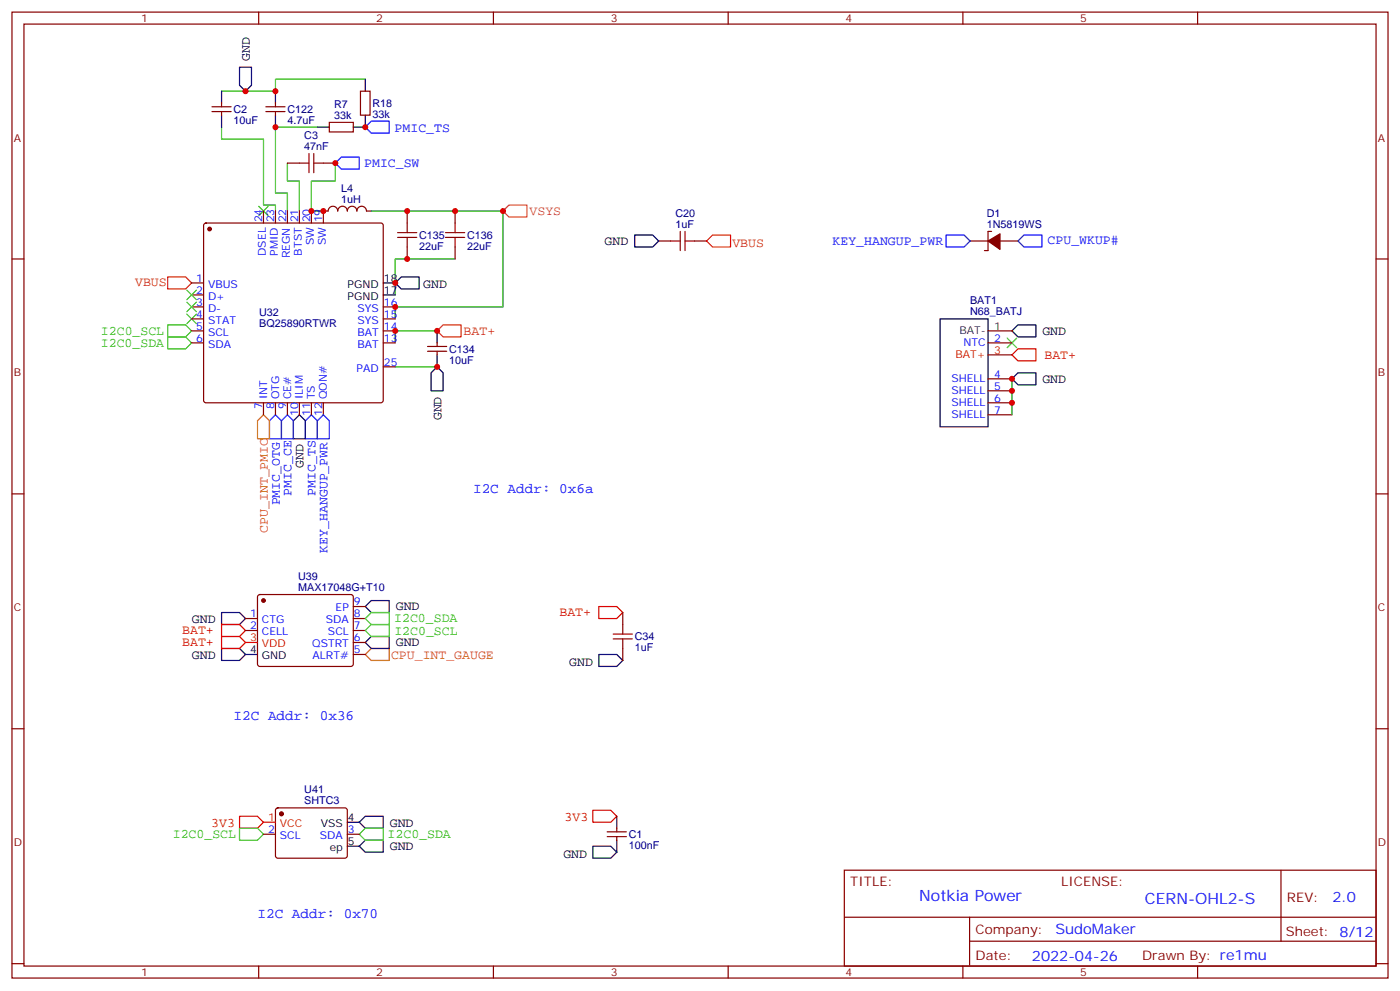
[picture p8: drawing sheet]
<svg xmlns="http://www.w3.org/2000/svg" width="412mm" height="292mm" viewBox="0 0 412 292" stroke-linecap="round" stroke-linejoin="round" font-family="sans-serif">
<g fill="none" stroke="#870000" stroke-width=".35">
<path d="M3.5 3.6h405.4v284.3h-405.4zM7.1 7.1h398.2v277.3h-398.2zM76.2 3.6v3.5M145.3 3.6v3.5M214.5 3.6v3.5M283.6 3.6v3.5M352.8 3.6v3.5M62.4 32.8h5.7M62.4 31.4h5.7M65.3 30.4v1M65.3 32.8v1.1M78.3 32.8h5.7"/>
<path d="M78.3 31.4h5.7M81.1 30.4v1M81.1 32.8v1.1M97 36h7.1v2.8h-7.1zM106.2 26.8h2.8v7.1h-2.8zM84.7 48h3.5M95.2 48h3.6M3.5 76.2h3.6M60.2 65.9l.5-.2h51.5l.5 .2 .2 .5v51.5l-.2 .5-.5 .2h-51.5l-.5-.3-.2-.4v-51.5zM77.6 62.1v3.6M81.1 62.1v3.6M84.7 62.1v3.6"/>
<path d="M88.2 62.1v3.6M91.7 62.1v3.6M96.7 62.1a1.41 1.41 0 0 1 1.4-1.4 1.41 1.41 0 0 1 1.4 1.4M96.7 62.1h-1.5v3.6M99.5 62.1a1.41 1.41 0 0 1 1.4-1.4 1.41 1.41 0 0 1 1.4 1.4M102.3 62.1a1.41 1.41 0 0 1 1.4-1.4 1.41 1.41 0 0 1 1.4 1.4M105.1 62.1a1.41 1.41 0 0 1 1.4-1.4 1.41 1.41 0 0 1 1.4 1.4h1.5M119.9 62.1v3.6M119.9 72.7v3.5M134.1 62.1v3.6M134.1 72.7v3.5M194 70.9h3.6"/>
<path d="M204.6 70.9h3.5M285.8 70.9h5.2M292.1 68.1h-1.1v5.7h-1M294.6 70.9h5.3M405.3 76.2h3.6M56.4 83.3h3.6M56.4 86.8h3.6M56.4 90.3h3.6M56.4 93.9h3.6M56.4 97.4h3.6M112.9 90.3h3.5M112.9 93.9h3.5"/>
<path d="M112.9 97.4h3.5M291 97.4h7.1M56.4 100.9h3.6M77.6 118.6v3.5M81.1 118.6v3.5M84.7 118.6v3.5M88.2 118.6v3.5M91.7 118.6v3.5M95.2 118.6v3.5M112.9 100.9h3.5M112.9 108h3.5M125.9 103.4h5.7"/>
<path d="M125.9 102h5.7M128.8 100.9v1.1M128.8 103.4v1.1M291 100.9h7.1M291 104.5h7.1M291 111.5h7.1M291 115h7.1M291 118.6h7.1M291 122.1h7.1M3.5 145.4h3.6M405.3 145.4h3.6M76.1 175.2l.5-.2h26.8l.5 .2 .2 .5-.1 20-.6 .5-27.1-.1-.5-.6v-19.8z"/>
<path d="M104.1 178.5h3.5M72.3 182.1h3.5M72.3 185.6h3.5M104.1 182.1h3.5M104.1 185.6h3.5M104.1 192.7h3.5M104.1 189.1h3.5M183.4 180.3v3.5M183.4 190.9v3.5M3.5 214.5h3.6M405.3 214.5h3.6M81.4 238l.4-.2h19.8l.5 .2 .2 .5-.1 13.7-.6 .4h-20l-.5-.7v-13.4z"/>
<path d="M77.6 245.6h3.5M102.3 245.6h3.5M178.9 246.3h5.6M178.9 244.9h5.6M181.7 243.8v1.1M181.7 246.3v1M248.7 256.2h156.6v28.2h-156.6zM377.3 256.2v20.9M248.7 270h156.5M285.6 277.1h119.6M285.6 270v14.1M3.5 283.7h3.6"/>
<path d="M76.2 284.4v3.5M145.3 284.4v3.5M214.5 284.4v3.5M283.6 284.4v3.5M352.8 284.4v3.5M405.3 283.7h3.6"/>
</g>
<g fill="none" stroke="#000" stroke-width=".35">
<path d="M70.6 19.8h3.5v5.3l-1.8 1.7-1.7-1.7zM65.3 26.8v3.6M65.3 33.9v3.5M81.1 26.8v3.6M81.1 33.9v3.5M93.5 37.4h3.5M107.6 33.9v3.5h-3.5M107.6 23.3v3.5M187 69.2h5.3l1.7 1.7-1.7 1.8h-5.3zM112.9 86.8h3.5M112.9 83.3h3.5M118.2 81.5h5.3v3.6h-5.3l-1.8-1.8z"/>
<path d="M128.8 97.4v3.5M276.9 93.9h14.1v31.7h-14.1zM299.9 95.6h5.3v3.6h-5.3l-1.8-1.8zM128.8 108l1.7 1.7v5.3h-3.5v-5.3zM128.8 104.5v3.5M298.1 111.5l1.8-1.8h5.3v3.6h-5.3zM86.4 123.9l1.8-1.8 1.8 1.8v5.3h-3.6zM109.4 176.8h5.3v3.5h-5.3l-1.8-1.8zM65.3 180.3h5.3l1.7 1.8-1.7 1.7h-5.3zM65.3 190.9h5.3l1.7 1.8-1.7 1.7h-5.3zM72.3 192.7h3.5M107.6 189.1l1.8-1.7h5.3v3.5h-5.3z"/>
<path d="M176.4 192.7h5.3l1.7 1.7-1.7 1.8h-5.3zM102.3 242h3.5M102.3 249.1h3.5M105.8 249.1l1.8-1.8h5.3v3.6h-5.3zM105.8 242l1.8-1.7h5.3v3.5h-5.3zM174.6 249.1h5.3l1.8 1.8-1.8 1.7h-5.3zM181.7 240.3v3.5M181.7 247.3v3.6"/>
</g>
<path d="M76.2 60.7l2.8 2.8M79 60.7l-2.8 2.8M55 92.5l2.9 2.8M55 85.4l2.9 2.8M55 88.9l2.9 2.9M57.9 92.5l-2.9 2.8M57.9 85.4l-2.9 2.8M57.9 88.9l-2.9 2.9M296.7 99.5l2.8 2.8M299.5 99.5l-2.8 2.8" fill="none" stroke="#3c3" stroke-width=".35"/>
<path d="M209.9 69.2h5.3v3.5h-5.3l-1.8-1.8zM49.4 81.5h5.3l1.7 1.8-1.7 1.8h-5.3zM130.5 95.6h5.3v3.6h-5.3l-1.7-1.8z" fill="none" stroke="#c30" stroke-width=".35"/>
<path d="M107.6 37.4l1.8-1.7h5.3v3.5h-5.3zM100.5 46.2h5.3v3.6h-5.3l-1.7-1.8zM278.7 69.2h5.3l1.8 1.7-1.8 1.8h-5.3zM299.9 70.9l1.7-1.7h5.3v3.5h-5.3zM79.4 123.9l1.7-1.8 1.8 1.8v5.3h-3.5zM82.9 123.9l1.8-1.8 1.7 1.8v5.3h-3.5zM90 123.9l1.7-1.8 1.8 1.8v5.3h-3.5zM95.2 122.1l1.8 1.8v5.3h-3.5v-5.3z" fill="none" stroke="#00f" stroke-width=".35"/>
<path d="M75.8 123.9l1.8-1.8 1.8 1.8v5.3h-3.6zM109.4 190.9h5.3v3.5h-5.3l-1.8-1.7z" fill="none" stroke="#c60" stroke-width=".35"/>
<path d="M49.4 99.2h5.3l1.7 1.7-1.7 1.8h-5.3zM49.4 95.6h5.3l1.7 1.8-1.7 1.8h-5.3zM109.4 183.8h5.3v3.6h-5.3l-1.8-1.8zM109.4 180.3h5.3v3.5h-5.3l-1.8-1.7zM70.6 243.8h5.2l1.8 1.8-1.8 1.7h-5.2zM107.6 243.8h5.3v3.5h-5.3l-1.8-1.7z" fill="none" stroke="#3c0" stroke-width=".35"/>
<path d="M65.3 37.4v3.6h12.3v19.4h3.5v1.7M93.5 37.4h-12.4v19.4h3.6v5.3M107.6 23.3h-26.5v3.5h-15.8M84.7 48v5.3h3.5v8.8M98.8 48v5.3h-7.1v8.8h3.5M109.4 62.1h38.8v28.2h-31.8v3.6M134.1 76.2h-17.7v10.6M128.8 97.4h-12.4v3.5M116.4 108h12.4M298.1 111.5v10.6" fill="none" stroke="#008700" stroke-width=".35"/>
<g fill="none" stroke="#a10000" stroke-width=".35">
<path d="M88.2 48h2.8M91 45.2v5.6M92.4 48h2.8M92.4 45.2v5.6M117.1 68.5h5.7M117.1 69.9h5.7M119.9 65.7v2.8M119.9 69.9v2.8M131.2 68.5h5.7M131.2 69.9h5.7M134.1 65.7v2.8M134.1 69.9v2.8"/>
<path d="M197.6 70.9h2.8M200.4 68.1v5.7M201.8 70.9h2.8M201.8 68.1v5.7M180.6 188.1h5.7M180.6 186.7h5.7M183.4 183.8v2.9M183.4 188.1v2.8"/>
</g>
<path d="M148.2 62.1l1.7-1.7h5.3v3.5h-5.3z" fill="none" stroke="#f06" stroke-width=".35"/>
<g fill="#870000" stroke="#870000" stroke-width=".35">
<path d="M291 70.9l3.6-2.1v4.6z"/>
<circle cx="61.7" cy="67.4" r=".53"/>
<circle cx="77.6" cy="176.8" r=".53"/>
<circle cx="82.9" cy="239.6" r=".53"/>
</g>
<path d="M298.1 104.5l1.8-1.8h5.3v3.5h-5.3zM176.4 178.5h5.3l1.7 1.8-1.7 1.8h-5.3zM65.3 187.4h5.3l1.7 1.7-1.7 1.8h-5.3zM65.3 183.8h5.3l1.7 1.8-1.7 1.8h-5.3zM72.3 189.1h3.5M174.6 238.5h5.3l1.8 1.8-1.8 1.7h-5.3zM70.6 240.3h5.2l1.8 1.7-1.8 1.8h-5.2zM77.6 242h3.5" fill="none" stroke="#f00" stroke-width=".35"/>
<g fill="#c00">
<circle cx="128.8" cy="97.4" r=".88"/>
<circle cx="128.8" cy="108" r=".88"/>
<circle cx="148.2" cy="62.1" r=".88"/>
<circle cx="134.1" cy="62.1" r=".88"/>
<circle cx="95.3" cy="62.1" r=".88"/>
<circle cx="72.3" cy="26.8" r=".88"/>
<circle cx="119.9" cy="76.2" r=".88"/>
<circle cx="119.9" cy="62.1" r=".88"/>
<circle cx="81.1" cy="26.8" r=".88"/>
<circle cx="81.1" cy="37.4" r=".88"/>
<circle cx="116.4" cy="90.3" r=".88"/>
<circle cx="91.7" cy="62.1" r=".88"/>
<circle cx="116.4" cy="83.3" r=".88"/>
<circle cx="116.4" cy="97.4" r=".88"/>
<circle cx="98.8" cy="48" r=".88"/>
<circle cx="298.1" cy="111.5" r=".88"/>
<circle cx="298.1" cy="115" r=".88"/>
<circle cx="298.1" cy="118.6" r=".88"/>
<circle cx="107.6" cy="37.4" r=".88"/>
</g>
<g font-size="4.6" fill="#00f">
<text x="270.8" y="265.2">Notkia Power</text>
<text x="337.3" y="266">CERN-OHL2-S</text>
</g>
<g font-size="4.2" fill="#00f">
<text x="139.3" y="145">I2C Addr: 0x6a</text>
<text x="68.8" y="212.1">I2C Addr: 0x36</text>
<text x="392.5" y="265.4">2.0</text>
<text x="75.8" y="270.3">I2C Addr: 0x70</text>
<text x="310.9" y="275">SudoMaker</text>
<text x="304" y="282.8">2022-04-26</text>
</g>
<g font-size="3.9">
<text x="73.6" y="17.9" transform="rotate(-90 73.6 17.9)">GND</text>
<text x="178.1" y="72.2">GND</text>
<text x="124.7" y="84.7">GND</text>
<text x="307" y="98.5">GND</text>
<text x="307" y="112.6">GND</text>
<text x="130" y="123.7" transform="rotate(-90 130 123.7)">GND</text>
<text x="89.4" y="137.8" transform="rotate(-90 89.4 137.8)">GND</text>
<text x="116.6" y="179.7">GND</text>
<text x="56.5" y="183.4">GND</text>
<text x="116.6" y="190.3">GND</text>
<text x="56.5" y="194">GND</text>
<text x="167.7" y="196.2">GND</text>
<text x="114.8" y="243.3">GND</text>
<text x="114.8" y="250.2">GND</text>
<text x="165.9" y="252.6">GND</text>
</g>
<g font-size="3.9" fill="#00f">
<text x="116.3" y="38.8">PMIC_TS</text>
<text x="107.3" y="49.3">PMIC_SW</text>
<text x="308.6" y="71.9">CPU_WKUP#</text>
<text x="245.3" y="72.2">KEY_HANGUP_PWR</text>
<text x="82.4" y="148.8" transform="rotate(-90 82.4 148.8)">PMIC_OTG</text>
<text x="85.9" y="145.9" transform="rotate(-90 85.9 145.9)">PMIC_CE</text>
<text x="93" y="145.9" transform="rotate(-90 93 145.9)">PMIC_TS</text>
<text x="96.5" y="162.7" transform="rotate(-90 96.5 162.7)">KEY_HANGUP_PWR</text>
</g>
<text font-size="3.9" fill="#f06" x="156" y="63.2">VSYS</text>
<g font-size="3.9" fill="#c30">
<text x="215.7" y="72.7">VBUS</text>
<text x="39.8" y="84.1">VBUS</text>
<text x="136.6" y="98.5">BAT+</text>
</g>
<g font-size="3.9" fill="#3c0">
<text x="29.7" y="98.6">I2C0_SCL</text>
<text x="29.7" y="102.1">I2C0_SDA</text>
<text x="116.1" y="183.2">I2C0_SDA</text>
<text x="116.2" y="186.8">I2C0_SCL</text>
<text x="50.9" y="246.8">I2C0_SCL</text>
<text x="114.2" y="246.8">I2C0_SDA</text>
</g>
<g font-size="3.9" fill="#f00">
<text x="307.7" y="105.7">BAT+</text>
<text x="164.8" y="181.5">BAT+</text>
<text x="53.7" y="190.3">BAT+</text>
<text x="53.7" y="186.8">BAT+</text>
<text x="62.2" y="243.4">3V3</text>
<text x="166.3" y="241.6">3V3</text>
</g>
<g font-size="3.9" fill="#c60">
<text x="78.8" y="156.9" transform="rotate(-90 78.8 156.9)">CPU_INT_PMIC</text>
<text x="115.2" y="194">CPU_INT_GAUGE</text>
</g>
<g font-size="3.9" fill="#800">
<text x="250.5" y="260.7">TITLE:</text>
<text x="379.1" y="265.4">REV:</text>
<text x="287.4" y="274.9">Company:</text>
<text x="378.7" y="275.6">Sheet: 8/12</text>
<text x="287.4" y="282.6">Date:</text>
<text x="336.4" y="282.7">Drawn By: re1mu</text>
</g>
<text font-size="3.9" fill="#900" x="312.6" y="260.7">LICENSE:</text>
<g font-size="3.2" fill="#800">
<text x="41.6" y="6.6">1</text>
<text x="110.8" y="6.6">2</text>
<text x="179.9" y="6.6">3</text>
<text x="249.1" y="6.6">4</text>
<text x="318.2" y="6.6">5</text>
<text x="4.1" y="41.7">A</text>
<text x="405.9" y="41.7">A</text>
<text x="4.1" y="110.8">B</text>
<text x="405.9" y="110.8">B</text>
<text x="4.1" y="180">C</text>
<text x="405.9" y="180">C</text>
<text x="4.1" y="249.1">D</text>
<text x="405.9" y="249.1">D</text>
<text x="41.6" y="287.4">1</text>
<text x="110.8" y="287.4">2</text>
<text x="179.9" y="287.4">3</text>
<text x="249.1" y="287.4">4</text>
<text x="318.2" y="287.4">5</text>
</g>
<g font-size="3.2" fill="#000080">
<text x="68.8" y="33.3">C2</text>
<text x="84.7" y="33.3">C122</text>
<text x="98.4" y="35">33k</text>
<text x="98.4" y="31.8">R7</text>
<text x="109.7" y="34.7">33k</text>
<text x="109.7" y="31.5">R18</text>
<text x="68.8" y="36.5">10uF</text>
<text x="84.7" y="36.5">4.7uF</text>
<text x="89.6" y="40.9">C3</text>
<text x="89.6" y="44.1">47nF</text>
<text x="100.5" y="59.7">1uH</text>
<text x="100.5" y="56.4">L4</text>
<text x="199" y="63.8">C20</text>
<text x="290.7" y="63.9">D1</text>
<text x="123.5" y="70.3">C135</text>
<text x="137.6" y="70.3">C136</text>
<text x="199" y="67.1">1uF</text>
<text x="290.7" y="67.1">1N5819WS</text>
<text x="123.5" y="73.5">22uF</text>
<text x="137.6" y="73.5">22uF</text>
<text x="285.8" y="89.5">BAT1</text>
<text x="76.4" y="93.1">U32</text>
<text x="285.8" y="92.8">N68_BATJ</text>
<text x="76.4" y="96.4">BQ25890RTWR</text>
<text x="132.3" y="107">10uF</text>
<text x="132.3" y="103.8">C134</text>
<text x="87.8" y="174">MAX17048G+T10</text>
<text x="87.8" y="170.8">U39</text>
<text x="187" y="191.7">1uF</text>
<text x="187" y="188.5">C34</text>
<text x="89.6" y="233.4">U41</text>
<text x="89.6" y="236.7">SHTC3</text>
<text x="185.2" y="249.8">100nF</text>
<text x="185.2" y="246.6">C1</text>
</g>
<g font-size="3.2" fill="#00f">
<text x="77.3" y="65.5" transform="rotate(-90 77.3 65.5)">24</text>
<text x="80.8" y="65.5" transform="rotate(-90 80.8 65.5)">23</text>
<text x="84.3" y="65.5" transform="rotate(-90 84.3 65.5)">22</text>
<text x="87.8" y="65.5" transform="rotate(-90 87.8 65.5)">21</text>
<text x="91.4" y="65.5" transform="rotate(-90 91.4 65.5)">20</text>
<text x="94.9" y="65.5" transform="rotate(-90 94.9 65.5)">19</text>
<text x="78.3" y="75.3" transform="rotate(-90 78.3 75.3)">DSEL</text>
<text x="81.8" y="75.3" transform="rotate(-90 81.8 75.3)">PMID</text>
<text x="85.4" y="76" transform="rotate(-90 85.4 76)">REGN</text>
<text x="88.9" y="75.2" transform="rotate(-90 88.9 75.2)">BTST</text>
<text x="92.4" y="72.3" transform="rotate(-90 92.4 72.3)">SW</text>
<text x="96" y="72.3" transform="rotate(-90 96 72.3)">SW</text>
<text x="57.8" y="82.9">1</text>
<text x="57.8" y="86.5">2</text>
<text x="57.8" y="90">3</text>
<text x="61.3" y="84.7">VBUS</text>
<text x="61.3" y="88.2">D+</text>
<text x="113.1" y="90">16</text>
<text x="57.8" y="93.5">4</text>
<text x="61.3" y="91.8">D-</text>
<text x="61.3" y="95.3">STAT</text>
<text x="105.3" y="95.3">SYS</text>
<text x="105.3" y="91.8">SYS</text>
<text x="113.1" y="93.5">15</text>
<text x="57.8" y="97">5</text>
<text x="57.8" y="100.6">6</text>
<text x="61.3" y="98.8">SCL</text>
<text x="105.3" y="98.8">BAT</text>
<text x="113.1" y="100.6">13</text>
<text x="113.1" y="97">14</text>
<text x="283.8" y="102">NTC</text>
<text x="292.8" y="100.6">2</text>
<text x="61.3" y="102.3">SDA</text>
<text x="105.3" y="102.3">BAT</text>
<text x="113.1" y="107.6">25</text>
<text x="105.1" y="109.4">PAD</text>
<text x="280.2" y="112.6">SHELL</text>
<text x="292.8" y="111.2">4</text>
<text x="78.7" y="117.5" transform="rotate(-90 78.7 117.5)">INT</text>
<text x="82.2" y="117.5" transform="rotate(-90 82.2 117.5)">OTG</text>
<text x="85.7" y="117.5" transform="rotate(-90 85.7 117.5)">CE#</text>
<text x="89.3" y="117.5" transform="rotate(-90 89.3 117.5)">ILIM</text>
<text x="92.8" y="117.5" transform="rotate(-90 92.8 117.5)">TS</text>
<text x="96.3" y="117.5" transform="rotate(-90 96.3 117.5)">QON#</text>
<text x="280.2" y="116.1">SHELL</text>
<text x="280.2" y="119.6">SHELL</text>
<text x="292.8" y="114.7">5</text>
<text x="292.8" y="118.2">6</text>
<text x="77.3" y="120.4" transform="rotate(-90 77.3 120.4)">7</text>
<text x="80.8" y="120.4" transform="rotate(-90 80.8 120.4)">8</text>
<text x="84.3" y="120.4" transform="rotate(-90 84.3 120.4)">9</text>
<text x="87.8" y="122.4" transform="rotate(-90 87.8 122.4)">10</text>
<text x="91.4" y="122.4" transform="rotate(-90 91.4 122.4)">11</text>
<text x="94.9" y="122.4" transform="rotate(-90 94.9 122.4)">12</text>
<text x="280.2" y="123.2">SHELL</text>
<text x="292.8" y="121.7">7</text>
<text x="98.8" y="180">EP</text>
<text x="104.2" y="178.2">9</text>
<text x="73.7" y="181.7">1</text>
<text x="73.7" y="185.2">2</text>
<text x="77.2" y="183.5">CTG</text>
<text x="96" y="183.5">SDA</text>
<text x="104.2" y="185.2">7</text>
<text x="104.2" y="181.7">8</text>
<text x="77.2" y="187">CELL</text>
<text x="92" y="190.5">QSTRT</text>
<text x="96.6" y="187">SCL</text>
<text x="104.2" y="188.8">6</text>
<text x="92.1" y="194.1">ALRT#</text>
<text x="104.2" y="192.3">5</text>
<text x="78.9" y="245.2">2</text>
<text x="102.5" y="245.2">3</text>
<text x="82.4" y="247">SCL</text>
<text x="94.2" y="247">SDA</text>
</g>
<g font-size="3.2">
<text x="113.1" y="82.9">18</text>
<text x="102.4" y="88.2">PGND</text>
<text x="102.4" y="84.7">PGND</text>
<text x="113.1" y="86.5">17</text>
<text x="73.7" y="192.3">4</text>
<text x="77.2" y="194.1">GND</text>
<text x="94.5" y="243.5">VSS</text>
<text x="102.5" y="241.7">4</text>
<text x="97.1" y="250.5">ep</text>
<text x="102.5" y="248.7">5</text>
</g>
<g font-size="3.2" fill="#333">
<text x="282.6" y="98.5">BAT-</text>
<text x="292.8" y="97">1</text>
</g>
<g font-size="3.2" fill="#f00">
<text x="281.4" y="105.5">BAT+</text>
<text x="292.8" y="104.1">3</text>
<text x="73.7" y="188.8">3</text>
<text x="77.2" y="190.5">VDD</text>
<text x="78.9" y="241.7">1</text>
<text x="82.4" y="243.5">VCC</text>
</g>
</svg>
